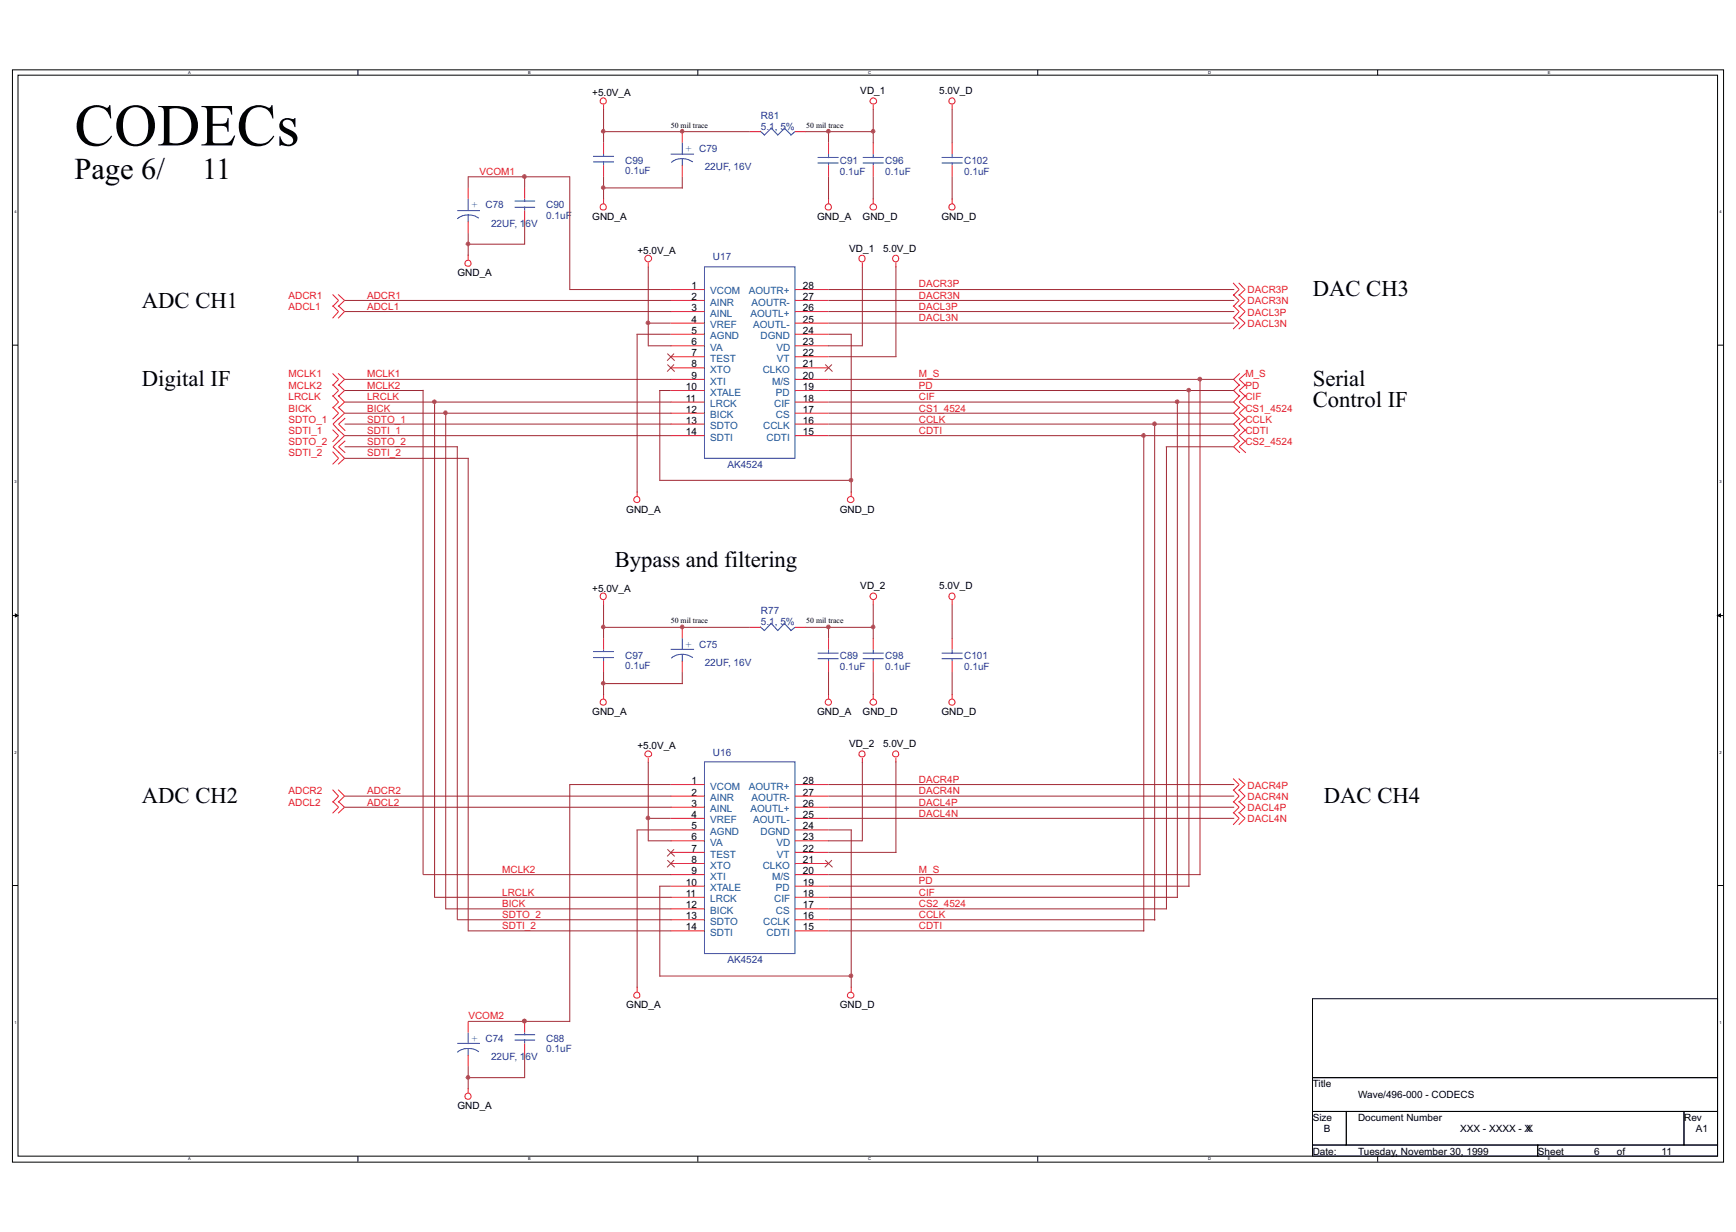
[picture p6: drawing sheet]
<svg xmlns="http://www.w3.org/2000/svg" width="148mm" height="105mm" viewBox="0 0 148 105" stroke-linecap="round" stroke-linejoin="round" font-family="sans-serif">
<g fill="none" stroke="#010202" stroke-width=".09">
<path d="M1.1 6h145.8v93h-145.8zM1.5 6.4h144.9v92.1h-144.9zM30.5 6v.4M59.5 6v.4M88.5 6v.4M117.4 6v.4M1.1 29.4h.4M146.4 29.4h.5M1.1 52.5h.4M146.4 52.5h.5M30.5 98.5v.5M59.5 98.5v.5"/>
<path d="M88.5 98.5v.5M111.9 85.1h34.5v6.7h-34.5zM117.4 98.5v.5"/>
</g>
<path d="M1.3 52.3l.2 .2-.2 .1z" fill="#010202"/>
<path d="M1.3 52.3l.2 .2-.2 .1z" fill="none" stroke="#010202" stroke-width=".09"/>
<path d="M146.4 52.5l.3-.2v.3z" fill="#010202"/>
<path d="M146.4 52.5l.3-.2v.3zM1.1 75.5h.4M146.4 75.5h.5M111.9 91.8h34.5v2.9h-34.5zM111.9 94.7h2.9v2.9h-2.9zM111.9 97.6h19.2v.9h-19.2zM114.8 94.7h28.8v2.9h-28.8zM131.1 97.6h15.3v.9h-15.3zM143.6 94.7h2.8v2.9h-2.8z" fill="none" stroke="#010202" stroke-width=".09"/>
<g fill="none" stroke="#ee2028" stroke-width=".09">
<path d="M39.9 16v.9M39.9 18.9v1M44.7 16v.9M44.7 17.9v1M51.5 8.9v.4M51.5 12.1v1M51.5 14.1v1M51.5 16.9v.5M58.2 11.2v.9M58.2 14.1v1M63.9 11.2h1M67.8 11.2h.9"/>
<path d="M70.6 12.1v1M70.6 14.1v1M70.6 16.9v.5M74.4 8.9v.4M74.4 12.1v1M74.4 14.1v1M74.4 16.9v.5M81.2 8.9v.4M81.2 12.1v1M81.2 14.1v1M81.2 16.9v.5M28.4 31.8l.5 .5-.5 .6"/>
<path d="M28.4 33.7l.5 .6-.5 .5M28.4 34.7l.5 .5-.5 .5M28.4 36.6l.5 .5-.5 .6M28.4 25.1l.5 .5-.5 .5M28.4 26l.5 .6-.5 .5M28.4 32.8l.5 .5-.5 .5M28.4 38.5l.5 .6-.5 .5M28.8 31.8l.6 .5-.6 .6M28.8 33.7l.6 .6-.6 .5M28.8 34.7l.6 .5-.6 .5M28.8 36.6l.6 .5-.6 .6M28.8 25.1l.6 .5-.6 .5"/>
<path d="M28.8 26l.6 .6-.6 .5M28.8 32.8l.6 .5-.6 .5M28.8 38.5l.6 .6-.6 .5M28.9 35.6l-.5 .5 .5 .6M28.9 37.6l-.5 .5 .5 .5M29.4 35.6l-.5 .5 .5 .6M29.4 37.6l-.5 .5 .5 .5M39.9 21.7v.5M55.3 22.4v.4M57.2 24.7h2.9M57.2 25.6h2.9M57.2 26.6h2.9"/>
<path d="M57.2 27.5h2.9M57.2 28.5h2.9M57.2 29.5h2.9M57.2 30.4h2.9M57.2 31.3h2.9M57.2 32.3h2.9M57.2 33.3h2.9M57.2 34.3h2.9M57.2 35.2h2.9M57.2 36.1h2.9M57.2 37.1h2.9M67.8 24.7h2.8"/>
<path d="M67.8 25.6h2.8M67.8 26.6h2.8M67.8 27.5h2.8M67.8 28.5h2.8M67.8 29.5h2.8M67.8 30.4h2.8M67.8 31.3h2.8M67.8 32.3h2.8M67.8 33.3h2.8M67.8 34.3h2.8M67.8 35.2h2.8M67.8 36.1h2.8"/>
<path d="M67.8 37.1h2.8M73.5 22.4v.4M76.4 22.4v.4M105.1 24.1l.5 .6-.5 .5M105.1 26l.5 .6-.5 .5M105.1 27l.5 .5-.5 .6M105.1 25.1l.5 .5-.5 .5M105.6 24.1l.6 .6-.6 .5M105.6 26l.6 .6-.6 .5M105.6 27l.6 .5-.6 .6M105.6 25.1l.6 .5-.6 .5M105.7 31.8l-.5 .5 .5 .6"/>
<path d="M105.7 32.8l-.5 .5 .5 .5M105.7 33.7l-.5 .6 .5 .5M105.7 34.7l-.5 .5 .5 .5M105.7 35.6l-.5 .5 .5 .6M105.7 36.6l-.5 .5 .5 .6M105.7 37.6l-.5 .5 .5 .5M106.2 31.8l-.6 .5 .6 .6M106.2 32.8l-.6 .5 .6 .5M106.2 33.7l-.6 .6 .6 .5M106.2 34.7l-.6 .5 .6 .5M106.2 35.6l-.6 .5 .6 .6M106.2 36.6l-.6 .5 .6 .6"/>
<path d="M106.2 37.6l-.6 .5 .6 .5M51.5 51.2v.4M51.5 54.4v.9M51.5 56.3v1M51.5 59.2v.4M54.3 41.9v.4M58.2 53.5v.9M58.2 56.3v1M63.9 53.5h1M67.8 53.5h.9M70.6 54.4v.9M70.6 56.3v1"/>
<path d="M70.6 59.2v.4M72.6 41.9v.4M74.4 51.2v.4M74.4 54.4v.9M74.4 56.3v1M74.4 59.2v.4M81.2 51.2v.4M81.2 54.4v.9M81.2 56.3v1M81.2 59.2v.4M28.4 67.3l.5 .6-.5 .5M28.4 68.3l.5 .5-.5 .5"/>
<path d="M28.8 67.3l.6 .6-.6 .5M28.8 68.3l.6 .5-.6 .5M55.3 64.6v.4M57.2 66.9h2.9M57.2 67.9h2.9M57.2 68.8h2.9M57.2 69.7h2.9M57.2 70.7h2.9M57.2 71.7h2.9M57.2 72.6h2.9M57.2 73.6h2.9M57.2 74.5h2.9"/>
<path d="M57.2 75.5h2.9M57.2 76.5h2.9M57.2 77.5h2.9M57.2 78.4h2.9M57.2 79.3h2.9M67.8 66.9h2.8M67.8 67.9h2.8M67.8 68.8h2.8M67.8 69.7h2.8M67.8 70.7h2.8M67.8 71.7h2.8M67.8 72.6h2.8"/>
<path d="M67.8 73.6h2.8M67.8 74.5h2.8M67.8 75.5h2.8M67.8 76.5h2.8M67.8 77.5h2.8M67.8 78.4h2.8M67.8 79.3h2.8M73.5 64.6v.4M76.4 64.6v.4M105.1 66.4l.5 .5-.5 .5M105.1 68.3l.5 .5-.5 .5M105.1 69.2l.5 .5-.5 .6"/>
<path d="M105.1 67.3l.5 .6-.5 .5M105.6 66.4l.6 .5-.6 .5M105.6 68.3l.6 .5-.6 .5M105.6 69.2l.6 .5-.6 .6M105.6 67.3l.6 .6-.6 .5M39.9 87.1v.9M39.9 89.9v1M39.9 92.7v.5M44.7 87.1v.9M44.7 88.9v1M54.3 84.1v.4M72.6 84.1v.4"/>
<circle cx="51.4" cy="8.6" r=".26"/>
<circle cx="51.4" cy="17.6" r=".26"/>
<circle cx="70.6" cy="17.6" r=".26"/>
<circle cx="74.5" cy="8.6" r=".27"/>
<circle cx="74.5" cy="17.6" r=".27"/>
<circle cx="81.2" cy="8.6" r=".26"/>
<circle cx="81.2" cy="17.6" r=".26"/>
<circle cx="39.9" cy="22.4" r=".26"/>
<circle cx="55.3" cy="22" r=".28"/>
<circle cx="73.5" cy="22" r=".27"/>
<circle cx="76.4" cy="22" r=".27"/>
<circle cx="51.4" cy="50.8" r=".27"/>
<circle cx="51.4" cy="59.8" r=".26"/>
<circle cx="54.3" cy="42.6" r=".25"/>
<circle cx="70.6" cy="59.8" r=".26"/>
<circle cx="72.5" cy="42.6" r=".27"/>
<circle cx="74.5" cy="50.8" r=".28"/>
<circle cx="74.5" cy="59.8" r=".27"/>
<circle cx="81.2" cy="50.8" r=".27"/>
<circle cx="81.2" cy="59.8" r=".26"/>
<circle cx="55.3" cy="64.3" r=".27"/>
<circle cx="73.5" cy="64.3" r=".26"/>
<circle cx="76.4" cy="64.3" r=".26"/>
<circle cx="39.9" cy="93.4" r=".26"/>
<circle cx="54.3" cy="84.8" r=".25"/>
<circle cx="72.5" cy="84.8" r=".27"/>
</g>
<g fill="none" stroke="#2c3695" stroke-width=".09">
<path d="M39 17.9h1.9M39.9 18.3l.6 .1 .3 .2M39.9 18.3l-.5 .1-.4 .3M39.9 16.9v1.1M39.9 18.3v.6M43.9 17.7h1.7M43.9 17.1h1.7M44.7 16.9v.3M44.7 17.6v.3M50.6 13.8h1.7M50.6 13.3h1.7M51.5 13.1v.3"/>
<path d="M51.5 13.8v.3M57.2 13.1h2M58.2 13.5l.5 .1 .4 .2M58.2 13.5l-.5 .1-.5 .3M58.2 12.1v1.1M58.2 13.5v.6M64.8 11.2l.4 .3M65.7 10.9l.6 .6M65.7 10.9l-.6 .6M66.8 10.9l.7 .6M66.9 10.9l-.6 .6M67.8 11.2l-.4 .3"/>
<path d="M69.7 13.4h1.8M69.7 13.9h1.8M70.6 13.1v.4M70.6 13.9v.2M73.6 13.4h1.7M73.6 13.9h1.7M74.4 13.1v.4M74.4 13.9v.2M80.3 13.4h1.8M80.3 13.9h1.8M81.2 13.1v.4M81.2 13.9v.2"/>
<path d="M60.1 22.7h7.7v16.4h-7.7zM50.6 56h1.7M50.6 55.5h1.7M51.5 55.3v.3M51.5 56v.3M57.2 55.3h2M58.2 55.8l.5 .1 .4 .1M58.2 55.8h-.5l-.5 .3M58.2 54.4v1M58.2 55.8v.6M64.8 53.4l.4 .4M65.7 53.1l.6 .7"/>
<path d="M65.7 53.1l-.6 .7M66.8 53.1l.7 .7M66.9 53.1l-.6 .7M67.8 53.5l-.4 .3M69.7 55.7h1.8M69.7 56.1h1.8M70.6 55.3v.4M70.6 56.1v.2M73.6 55.7h1.7M73.6 56.1h1.7M74.4 55.3v.4M74.4 56.1v.2"/>
<path d="M80.3 55.7h1.8M80.3 56.1h1.8M81.2 55.3v.4M81.2 56.1v.2M60.1 64.9h7.7v16.4h-7.7zM39 88.9h1.9M39.9 89.4h.5l.4 .2M39.9 89.4l-.6 .1-.3 .2M39.9 88v1M39.9 89.4v.6M43.9 88.6h1.7M43.9 88.2h1.7"/>
<path d="M44.7 88v.2M44.7 88.6v.3"/>
</g>
<path d="M56.9 30.1l.6 .6M56.9 31.1l.6 .6M57.5 30.1l-.6 .6M57.5 31.1l-.6 .6M70.4 31.1l.6 .6M70.9 31.1l-.6 .6M56.9 72.4l.6 .6M56.9 73.3l.6 .6M57.5 72.4l-.6 .6M57.5 73.3l-.6 .6M70.4 73.3l.6 .6M70.9 73.3l-.6 .6" fill="none" stroke="#a24530" stroke-width=".09"/>
<g fill="none" stroke="#a22934" stroke-width=".09">
<path d="M39.9 15v1M39.9 19.9v1.9M39.9 15.1h8.7M44.7 15v1M44.7 18.8v2M48.6 15v9.7M51.5 11.2h12.4M51.5 9.3v2.8M51.5 15.1v1.9M51.5 16h6.7M58.2 15.1v1M68.7 11.2h5.7"/>
<path d="M70.6 11.2v.9M70.6 15.1v1.9M74.4 9.3v2.9M74.4 15.1v1.9M81.2 9.3v2.9M81.2 15.1v1.9M29.4 36.1h27.8M29.4 33.3h6.7M29.4 34.3h27.8M29.4 26.6h27.8M29.4 37.1h27.8M29.4 35.2h27.8"/>
<path d="M29.4 32.3h27.8M29.4 25.6h27.8M29.4 38.1h9.6M29.4 39.1h10.6M36.1 33.2v41.3h21.1M37.1 34.3v42.2M38 35.2v42.3M39 38v40.4h18.2M39.9 39.1v40.3M39.9 20.8h4.9M48.5 24.7h8.7M54.3 28.5h2.9"/>
<path d="M54.3 28.5v13.5M55.2 27.5h2M55.3 29.5h1.9M55.3 22.7v6.8M56.2 33.3h1M56.3 33.3v7.7M70.6 29.5h2.9M70.6 36.1h34.6M70.6 33.3h34.6M70.6 34.3h34.6M70.6 26.6h34.6M70.6 37.1h34.6"/>
<path d="M70.6 27.5h34.6M70.6 35.2h34.6M70.6 24.7h34.6M70.6 32.3h34.6M70.6 25.6h34.6M70.6 30.4h5.8M70.6 28.5h2M72.6 28.5v13.5M73.5 22.7v6.8M76.4 22.7v7.7M97.5 37.1v42.3M98.4 36.1v42.3"/>
<path d="M99.4 38.1h5.8M99.4 38.1v39.4M100.4 34.3v42.2M101.4 33.3v42.3M102.3 32.3v42.3M51.5 51.5v2.9M51.5 57.3v1.9M51.5 53.5h12.4M51.5 58.3h6.7M56.3 40.9h16.3M58.2 57.3v1M68.7 53.5h5.7"/>
<path d="M70.6 53.4v1M70.6 57.3v1.9M74.4 51.5v3M74.4 57.3v1.9M81.2 51.5v3M81.2 57.3v1.9M29.4 68.8h27.8M29.4 67.9h27.8M37.1 76.5h20.1M38 77.5h19.2M39.9 79.3h17.3M48.5 66.9h8.7"/>
<path d="M48.6 66.9v20.2M54.3 70.7h2.9M54.3 70.7v13.5M55.2 69.7h2M55.3 64.9v6.8M55.3 71.7h1.9M56.2 75.5h1M56.3 75.5v7.7M70.6 71.7h2.9M70.6 78.4h27.9M70.6 75.5h30.8M70.6 68.8h34.6"/>
<path d="M70.6 69.7h34.6M70.6 77.5h28.9M70.6 66.9h34.6M70.6 74.5h31.7M70.6 67.9h34.6M70.6 79.3h26.9M70.6 76.5h29.8M70.6 72.6h5.8M70.6 70.7h2M72.6 70.7v13.5M73.5 64.9v6.8M76.4 64.9v7.7"/>
<path d="M39.9 90.9v1.9M39.9 87.1h8.7M39.9 91.8h4.9M44.7 89.9v1.9M56.3 83.2h16.3"/>
</g>
<circle cx="101.3" cy="33.3" r=".17" fill="#b6218b"/>
<circle cx="101.3" cy="33.3" r=".17" fill="none" stroke="#b6218b" stroke-width=".09"/>
<circle cx="102.3" cy="32.3" r=".16" fill="#b6218b"/>
<circle cx="102.3" cy="32.3" r=".16" fill="none" stroke="#b6218b" stroke-width=".09"/>
<circle cx="97.5" cy="37.1" r=".16" fill="#b6218b"/>
<circle cx="97.5" cy="37.1" r=".16" fill="none" stroke="#b6218b" stroke-width=".09"/>
<circle cx="100.3" cy="34.2" r=".16" fill="#b6218b"/>
<circle cx="100.3" cy="34.2" r=".16" fill="none" stroke="#b6218b" stroke-width=".09"/>
<circle cx="55.3" cy="27.5" r=".17" fill="#b6218b"/>
<circle cx="55.3" cy="27.5" r=".17" fill="none" stroke="#b6218b" stroke-width=".09"/>
<circle cx="58.2" cy="11.2" r=".16" fill="#b6218b"/>
<circle cx="58.2" cy="11.2" r=".16" fill="none" stroke="#b6218b" stroke-width=".09"/>
<circle cx="74.4" cy="11.2" r=".16" fill="#b6218b"/>
<circle cx="74.4" cy="11.2" r=".16" fill="none" stroke="#b6218b" stroke-width=".09"/>
<circle cx="70.6" cy="11.2" r=".16" fill="#b6218b"/>
<circle cx="70.6" cy="11.2" r=".16" fill="none" stroke="#b6218b" stroke-width=".09"/>
<circle cx="51.4" cy="11.2" r=".16" fill="#b6218b"/>
<circle cx="51.4" cy="11.2" r=".16" fill="none" stroke="#b6218b" stroke-width=".09"/>
<circle cx="55.3" cy="69.7" r=".17" fill="#b6218b"/>
<circle cx="55.3" cy="69.7" r=".17" fill="none" stroke="#b6218b" stroke-width=".09"/>
<circle cx="58.2" cy="53.4" r=".16" fill="#b6218b"/>
<circle cx="58.2" cy="53.4" r=".16" fill="none" stroke="#b6218b" stroke-width=".09"/>
<circle cx="74.4" cy="53.4" r=".16" fill="#b6218b"/>
<circle cx="74.4" cy="53.4" r=".16" fill="none" stroke="#b6218b" stroke-width=".09"/>
<circle cx="70.6" cy="53.4" r=".16" fill="#b6218b"/>
<circle cx="70.6" cy="53.4" r=".16" fill="none" stroke="#b6218b" stroke-width=".09"/>
<circle cx="51.4" cy="53.4" r=".16" fill="#b6218b"/>
<circle cx="51.4" cy="53.4" r=".16" fill="none" stroke="#b6218b" stroke-width=".09"/>
<circle cx="37" cy="34.2" r=".16" fill="#b6218b"/>
<circle cx="37" cy="34.2" r=".16" fill="none" stroke="#b6218b" stroke-width=".09"/>
<circle cx="38" cy="35.2" r=".16" fill="#b6218b"/>
<circle cx="38" cy="35.2" r=".16" fill="none" stroke="#b6218b" stroke-width=".09"/>
<circle cx="98.4" cy="36.1" r=".16" fill="#b6218b"/>
<circle cx="98.4" cy="36.1" r=".16" fill="none" stroke="#b6218b" stroke-width=".09"/>
<circle cx="44.7" cy="87" r=".16" fill="#b6218b"/>
<circle cx="44.7" cy="87" r=".16" fill="none" stroke="#b6218b" stroke-width=".09"/>
<circle cx="72.5" cy="83.2" r=".16" fill="#b6218b"/>
<circle cx="72.5" cy="83.2" r=".16" fill="none" stroke="#b6218b" stroke-width=".09"/>
<circle cx="39.9" cy="91.8" r=".16" fill="#b6218b"/>
<circle cx="39.9" cy="91.8" r=".16" fill="none" stroke="#b6218b" stroke-width=".09"/>
<circle cx="51.4" cy="58.2" r=".16" fill="#b6218b"/>
<circle cx="51.4" cy="58.2" r=".16" fill="none" stroke="#b6218b" stroke-width=".09"/>
<circle cx="39.9" cy="20.8" r=".16" fill="#b6218b"/>
<circle cx="39.9" cy="20.8" r=".16" fill="none" stroke="#b6218b" stroke-width=".09"/>
<circle cx="44.7" cy="15" r=".16" fill="#b6218b"/>
<circle cx="44.7" cy="15" r=".16" fill="none" stroke="#b6218b" stroke-width=".09"/>
<circle cx="51.4" cy="16" r=".16" fill="#b6218b"/>
<circle cx="51.4" cy="16" r=".16" fill="none" stroke="#b6218b" stroke-width=".09"/>
<circle cx="72.5" cy="40.9" r=".16" fill="#b6218b"/>
<circle cx="72.5" cy="40.9" r=".16" fill="none" stroke="#b6218b" stroke-width=".09"/>
<circle cx="44.7" cy="87" r=".16" fill="#b6218b"/>
<circle cx="44.7" cy="87" r=".16" fill="none" stroke="#b6218b" stroke-width=".09"/>
<text font-size="5.1" fill="#010202" x="6.3" y="12.4">CODECs</text>
<g font-size="2.6" fill="#010202">
<text x="6.3" y="15.3">Page 6/</text>
<text x="17.2" y="15.3">11</text>
</g>
<g font-size="1.9" fill="#010202">
<text x="12.1" y="26.2">ADC CH1</text>
<text x="111.9" y="25.2">DAC CH3</text>
<text x="12.1" y="32.9">Digital IF</text>
<text x="111.9" y="32.9">Serial</text>
<text x="111.9" y="34.7">Control IF</text>
<text x="52.4" y="48.3">Bypass and filtering</text>
<text x="12.1" y="68.4">ADC CH2</text>
<text x="112.9" y="68.4">DAC CH4</text>
</g>
<g font-size=".9" fill="#010202">
<text x="50.5" y="8.2">+5.0V_A</text>
<text x="73.3" y="8">VD_1</text>
<text x="80.1" y="8">5.0V_D</text>
<text x="39" y="23.6">GND_A</text>
<text x="50.5" y="18.7">GND_A</text>
<text x="54.3" y="21.6">+5.0V_A</text>
<text x="69.7" y="18.7">GND_A</text>
<text x="72.4" y="21.4">VD_1</text>
<text x="73.5" y="18.7">GND_D</text>
<text x="75.3" y="21.4">5.0V_D</text>
<text x="80.3" y="18.7">GND_D</text>
<text x="58.9" y="24.6">1</text>
<text x="58.9" y="25.6">2</text>
<text x="58.9" y="26.5">3</text>
<text x="58.9" y="27.5">4</text>
<text x="58.9" y="28.4">5</text>
<text x="58.9" y="29.4">6</text>
<text x="68.5" y="25.6">27</text>
<text x="68.5" y="26.5">26</text>
<text x="68.5" y="27.5">25</text>
<text x="68.5" y="28.4">24</text>
<text x="68.5" y="29.4">23</text>
<text x="68.5" y="24.6">28</text>
<text x="58.5" y="33.2">10</text>
<text x="58.5" y="34.2">11</text>
<text x="58.5" y="35.2">12</text>
<text x="58.9" y="30.4">7</text>
<text x="58.9" y="31.3">8</text>
<text x="58.9" y="32.3">9</text>
<text x="68.5" y="32.3">20</text>
<text x="68.5" y="33.2">19</text>
<text x="68.5" y="30.4">22</text>
<text x="68.5" y="31.3">21</text>
<text x="68.5" y="34.2">18</text>
<text x="68.5" y="35.2">17</text>
<text x="58.5" y="36.1">13</text>
<text x="58.5" y="37.1">14</text>
<text x="68.5" y="36.1">16</text>
<text x="68.5" y="37.1">15</text>
<text x="53.4" y="43.7">GND_A</text>
<text x="71.6" y="43.7">GND_D</text>
<text x="50.5" y="50.4">+5.0V_A</text>
<text x="73.3" y="50.2">VD_2</text>
<text x="80.1" y="50.2">5.0V_D</text>
<text x="50.5" y="61">GND_A</text>
<text x="54.3" y="63.9">+5.0V_A</text>
<text x="69.7" y="61">GND_A</text>
<text x="72.4" y="63.7">VD_2</text>
<text x="73.5" y="61">GND_D</text>
<text x="75.3" y="63.7">5.0V_D</text>
<text x="80.3" y="61">GND_D</text>
<text x="58.9" y="66.8">1</text>
<text x="58.9" y="67.8">2</text>
<text x="58.9" y="68.8">3</text>
<text x="58.9" y="69.7">4</text>
<text x="58.9" y="70.7">5</text>
<text x="58.9" y="71.6">6</text>
<text x="68.5" y="67.8">27</text>
<text x="68.5" y="68.8">26</text>
<text x="68.5" y="69.7">25</text>
<text x="68.5" y="70.7">24</text>
<text x="68.5" y="71.6">23</text>
<text x="68.5" y="66.8">28</text>
<text x="58.5" y="75.5">10</text>
<text x="58.5" y="76.4">11</text>
<text x="58.5" y="77.4">12</text>
<text x="58.9" y="72.6">7</text>
<text x="58.9" y="73.6">8</text>
<text x="58.9" y="74.5">9</text>
<text x="68.5" y="74.5">20</text>
<text x="68.5" y="75.5">19</text>
<text x="68.5" y="72.6">22</text>
<text x="68.5" y="73.6">21</text>
<text x="68.5" y="76.4">18</text>
<text x="68.5" y="77.4">17</text>
<text x="58.5" y="78.4">13</text>
<text x="58.5" y="79.3">14</text>
<text x="68.5" y="78.4">16</text>
<text x="68.5" y="79.3">15</text>
<text x="53.4" y="85.9">GND_A</text>
<text x="71.6" y="85.9">GND_D</text>
<text x="39" y="94.5">GND_A</text>
<text x="111.9" y="92.7">Title</text>
<text x="111.9" y="95.5">Size</text>
<text x="115.8" y="93.6">Wave/496-000 - CODECS</text>
<text x="115.8" y="95.5">Document Number</text>
<text x="143.6" y="95.5">Rev</text>
<text x="111.9" y="98.4">Date:</text>
<text x="112.9" y="96.5">B</text>
<text x="115.8" y="98.4">Tuesday, November 30, 1999</text>
<text x="124.5" y="96.5">XXX - XXXX - X</text>
<text x="130.1" y="96.5">X</text>
<text x="131.1" y="98.4">Sheet</text>
<text x="135.9" y="98.4">6</text>
<text x="137.8" y="98.4">of</text>
<text x="141.7" y="98.4">11</text>
<text x="144.6" y="96.5">A1</text>
</g>
<g font-size=".9" fill="#2e3090">
<text x="64.9" y="10.1">R81</text>
<text x="64.9" y="11.1">5.1, 5%</text>
<text x="41.4" y="17.8">C78</text>
<text x="46.6" y="17.8">C90</text>
<text x="53.3" y="14">C99</text>
<text x="53.3" y="14.8">0.1uF</text>
<text x="59.6" y="13">C79</text>
<text x="60.1" y="14.5">22UF, 16V</text>
<text x="71.6" y="14">C91</text>
<text x="71.6" y="14.9">0.1uF</text>
<text x="75.5" y="14">C96</text>
<text x="75.5" y="14.9">0.1uF</text>
<text x="82.2" y="14">C102</text>
<text x="82.2" y="14.9">0.1uF</text>
<text x="41.9" y="19.3">22UF, 16V</text>
<text x="46.6" y="18.7">0.1uF</text>
<text x="60.8" y="22.2">U17</text>
<text x="62" y="39.9">AK4524</text>
<text x="64.9" y="52.3">R77</text>
<text x="64.9" y="53.3">5.1, 5%</text>
<text x="53.3" y="56.2">C97</text>
<text x="53.3" y="57">0.1uF</text>
<text x="59.6" y="55.2">C75</text>
<text x="60.1" y="56.8">22UF, 16V</text>
<text x="71.6" y="56.2">C89</text>
<text x="71.6" y="57.1">0.1uF</text>
<text x="75.5" y="56.2">C98</text>
<text x="75.5" y="57.1">0.1uF</text>
<text x="82.2" y="56.2">C101</text>
<text x="82.2" y="57.1">0.1uF</text>
<text x="60.8" y="64.4">U16</text>
<text x="62" y="82.1">AK4524</text>
<text x="41.4" y="88.8">C74</text>
<text x="46.6" y="88.8">C88</text>
<text x="46.6" y="89.6">0.1uF</text>
<text x="41.9" y="90.3">22UF, 16V</text>
</g>
<g font-size=".9" fill="#2c3695">
<text x="40.2" y="17.8">+</text>
<text x="58.5" y="13">+</text>
<text x="58.5" y="55.2">+</text>
<text x="40.2" y="88.8">+</text>
</g>
<g font-size=".9" fill="#ee2028">
<text x="40.9" y="14.9">VCOM1</text>
<text x="24.6" y="25.5">ADCR1</text>
<text x="24.6" y="26.4">ADCL1</text>
<text x="31.3" y="25.5">ADCR1</text>
<text x="31.3" y="26.4">ADCL1</text>
<text x="78.3" y="26.4">DACL3P</text>
<text x="78.3" y="27.4">DACL3N</text>
<text x="78.3" y="24.5">DACR3P</text>
<text x="78.3" y="25.5">DACR3N</text>
<text x="106.4" y="25">DACR3P</text>
<text x="106.4" y="26.9">DACL3P</text>
<text x="106.4" y="27.9">DACL3N</text>
<text x="106.4" y="25.9">DACR3N</text>
<text x="24.6" y="32.2">MCLK1</text>
<text x="24.6" y="34.1">LRCLK</text>
<text x="24.6" y="35.1">BICK</text>
<text x="24.6" y="33.1">MCLK2</text>
<text x="31.3" y="34.1">LRCLK</text>
<text x="31.3" y="32.2">MCLK1</text>
<text x="31.3" y="33.1">MCLK2</text>
<text x="31.3" y="35.1">BICK</text>
<text x="78.3" y="33.1">PD</text>
<text x="78.3" y="35.1">CS1_4524</text>
<text x="78.3" y="32.2">M_S</text>
<text x="78.3" y="34.1">CIF</text>
<text x="106.2" y="32.2">M_S</text>
<text x="106.2" y="33.1">PD</text>
<text x="106.2" y="34.1">CIF</text>
<text x="106.2" y="35.1">CS1_4524</text>
<text x="24.6" y="37">SDTI_1</text>
<text x="24.6" y="36">SDTO_1</text>
<text x="24.6" y="38.9">SDTI_2</text>
<text x="24.6" y="37.9">SDTO_2</text>
<text x="31.3" y="36">SDTO_1</text>
<text x="31.3" y="37">SDTI_1</text>
<text x="31.3" y="37.9">SDTO_2</text>
<text x="31.3" y="38.9">SDTI_2</text>
<text x="78.3" y="36">CCLK</text>
<text x="78.3" y="37">CDTI</text>
<text x="106.2" y="36">CCLK</text>
<text x="106.2" y="37">CDTI</text>
<text x="106.2" y="37.9">CS2_4524</text>
<text x="24.6" y="67.7">ADCR2</text>
<text x="24.6" y="68.7">ADCL2</text>
<text x="31.3" y="67.7">ADCR2</text>
<text x="31.3" y="68.7">ADCL2</text>
<text x="78.3" y="68.7">DACL4P</text>
<text x="78.3" y="69.6">DACL4N</text>
<text x="78.3" y="66.7">DACR4P</text>
<text x="78.3" y="67.7">DACR4N</text>
<text x="106.4" y="67.2">DACR4P</text>
<text x="106.4" y="69.1">DACL4P</text>
<text x="106.4" y="70.1">DACL4N</text>
<text x="106.4" y="68.2">DACR4N</text>
<text x="42.8" y="76.3">LRCLK</text>
<text x="42.8" y="77.3">BICK</text>
<text x="42.8" y="74.4">MCLK2</text>
<text x="78.3" y="75.3">PD</text>
<text x="78.3" y="77.3">CS2_4524</text>
<text x="78.3" y="74.4">M_S</text>
<text x="78.3" y="76.3">CIF</text>
<text x="42.8" y="78.3">SDTO_2</text>
<text x="42.8" y="79.2">SDTI_2</text>
<text x="78.3" y="78.3">CCLK</text>
<text x="78.3" y="79.2">CDTI</text>
<text x="39.9" y="86.9">VCOM2</text>
</g>
<g font-size=".9" fill="#14589f">
<text x="60.6" y="25.1">VCOM</text>
<text x="60.6" y="26">AINR</text>
<text x="60.6" y="27">AINL</text>
<text x="60.6" y="28">VREF</text>
<text x="60.6" y="28.9">AGND</text>
<text x="60.6" y="29.9">VA</text>
<text x="63.8" y="25.1">AOUTR+</text>
<text x="64" y="27">AOUTL+</text>
<text x="64.1" y="26">AOUTR-</text>
<text x="64.2" y="28">AOUTL-</text>
<text x="64.8" y="28.9">DGND</text>
<text x="66.2" y="29.9">VD</text>
<text x="60.6" y="30.8">TEST</text>
<text x="60.6" y="31.8">XTO</text>
<text x="60.6" y="32.8">XTI</text>
<text x="60.6" y="33.7">XTALE</text>
<text x="60.6" y="34.7">LRCK</text>
<text x="60.6" y="35.6">BICK</text>
<text x="65" y="31.8">CLKO</text>
<text x="65.8" y="32.8">M/S</text>
<text x="66" y="34.7">CIF</text>
<text x="66.1" y="33.7">PD</text>
<text x="66.1" y="35.6">CS</text>
<text x="66.2" y="30.8">VT</text>
<text x="60.6" y="36.6">SDTO</text>
<text x="60.6" y="37.6">SDTI</text>
<text x="65.1" y="36.6">CCLK</text>
<text x="65.3" y="37.6">CDTI</text>
<text x="60.6" y="67.3">VCOM</text>
<text x="60.6" y="68.3">AINR</text>
<text x="60.6" y="69.2">AINL</text>
<text x="60.6" y="70.2">VREF</text>
<text x="60.6" y="71.2">AGND</text>
<text x="63.8" y="67.3">AOUTR+</text>
<text x="64" y="69.2">AOUTL+</text>
<text x="64.1" y="68.3">AOUTR-</text>
<text x="64.2" y="70.2">AOUTL-</text>
<text x="64.8" y="71.2">DGND</text>
<text x="60.6" y="72.1">VA</text>
<text x="60.6" y="73.1">TEST</text>
<text x="60.6" y="74">XTO</text>
<text x="60.6" y="75">XTI</text>
<text x="60.6" y="76">XTALE</text>
<text x="60.6" y="76.9">LRCK</text>
<text x="60.6" y="77.9">BICK</text>
<text x="65" y="74">CLKO</text>
<text x="65.8" y="75">M/S</text>
<text x="66" y="76.9">CIF</text>
<text x="66.1" y="76">PD</text>
<text x="66.1" y="77.9">CS</text>
<text x="66.2" y="72.1">VD</text>
<text x="66.2" y="73.1">VT</text>
<text x="60.6" y="78.8">SDTO</text>
<text x="60.6" y="79.8">SDTI</text>
<text x="65.1" y="78.8">CCLK</text>
<text x="65.3" y="79.8">CDTI</text>
</g>
<g font-size=".7" fill="#010202">
<text x="57.2" y="10.9">50 mil trace</text>
<text x="68.7" y="10.9">50 mil trace</text>
<text x="57.2" y="53.1">50 mil trace</text>
<text x="68.7" y="53.1">50 mil trace</text>
</g>
<g font-size=".3" fill="#010202">
<text x="16.1" y="6.3">A</text>
<text x="45" y="6.3">B</text>
<text x="74" y="6.3">C</text>
<text x="103" y="6.3">D</text>
<text x="132" y="6.3">E</text>
<text x="1.2" y="18.2">4</text>
<text x="146.6" y="18.2">4</text>
<text x="1.2" y="41.2">3</text>
<text x="146.6" y="41.2">3</text>
<text x="1.2" y="64.3">2</text>
<text x="146.6" y="64.3">2</text>
<text x="1.2" y="87.2">1</text>
<text x="146.6" y="87.2">1</text>
<text x="16.1" y="98.9">A</text>
<text x="45" y="98.9">B</text>
<text x="74" y="98.9">C</text>
<text x="103" y="98.9">D</text>
<text x="132" y="98.9">E</text>
</g>
</svg>
